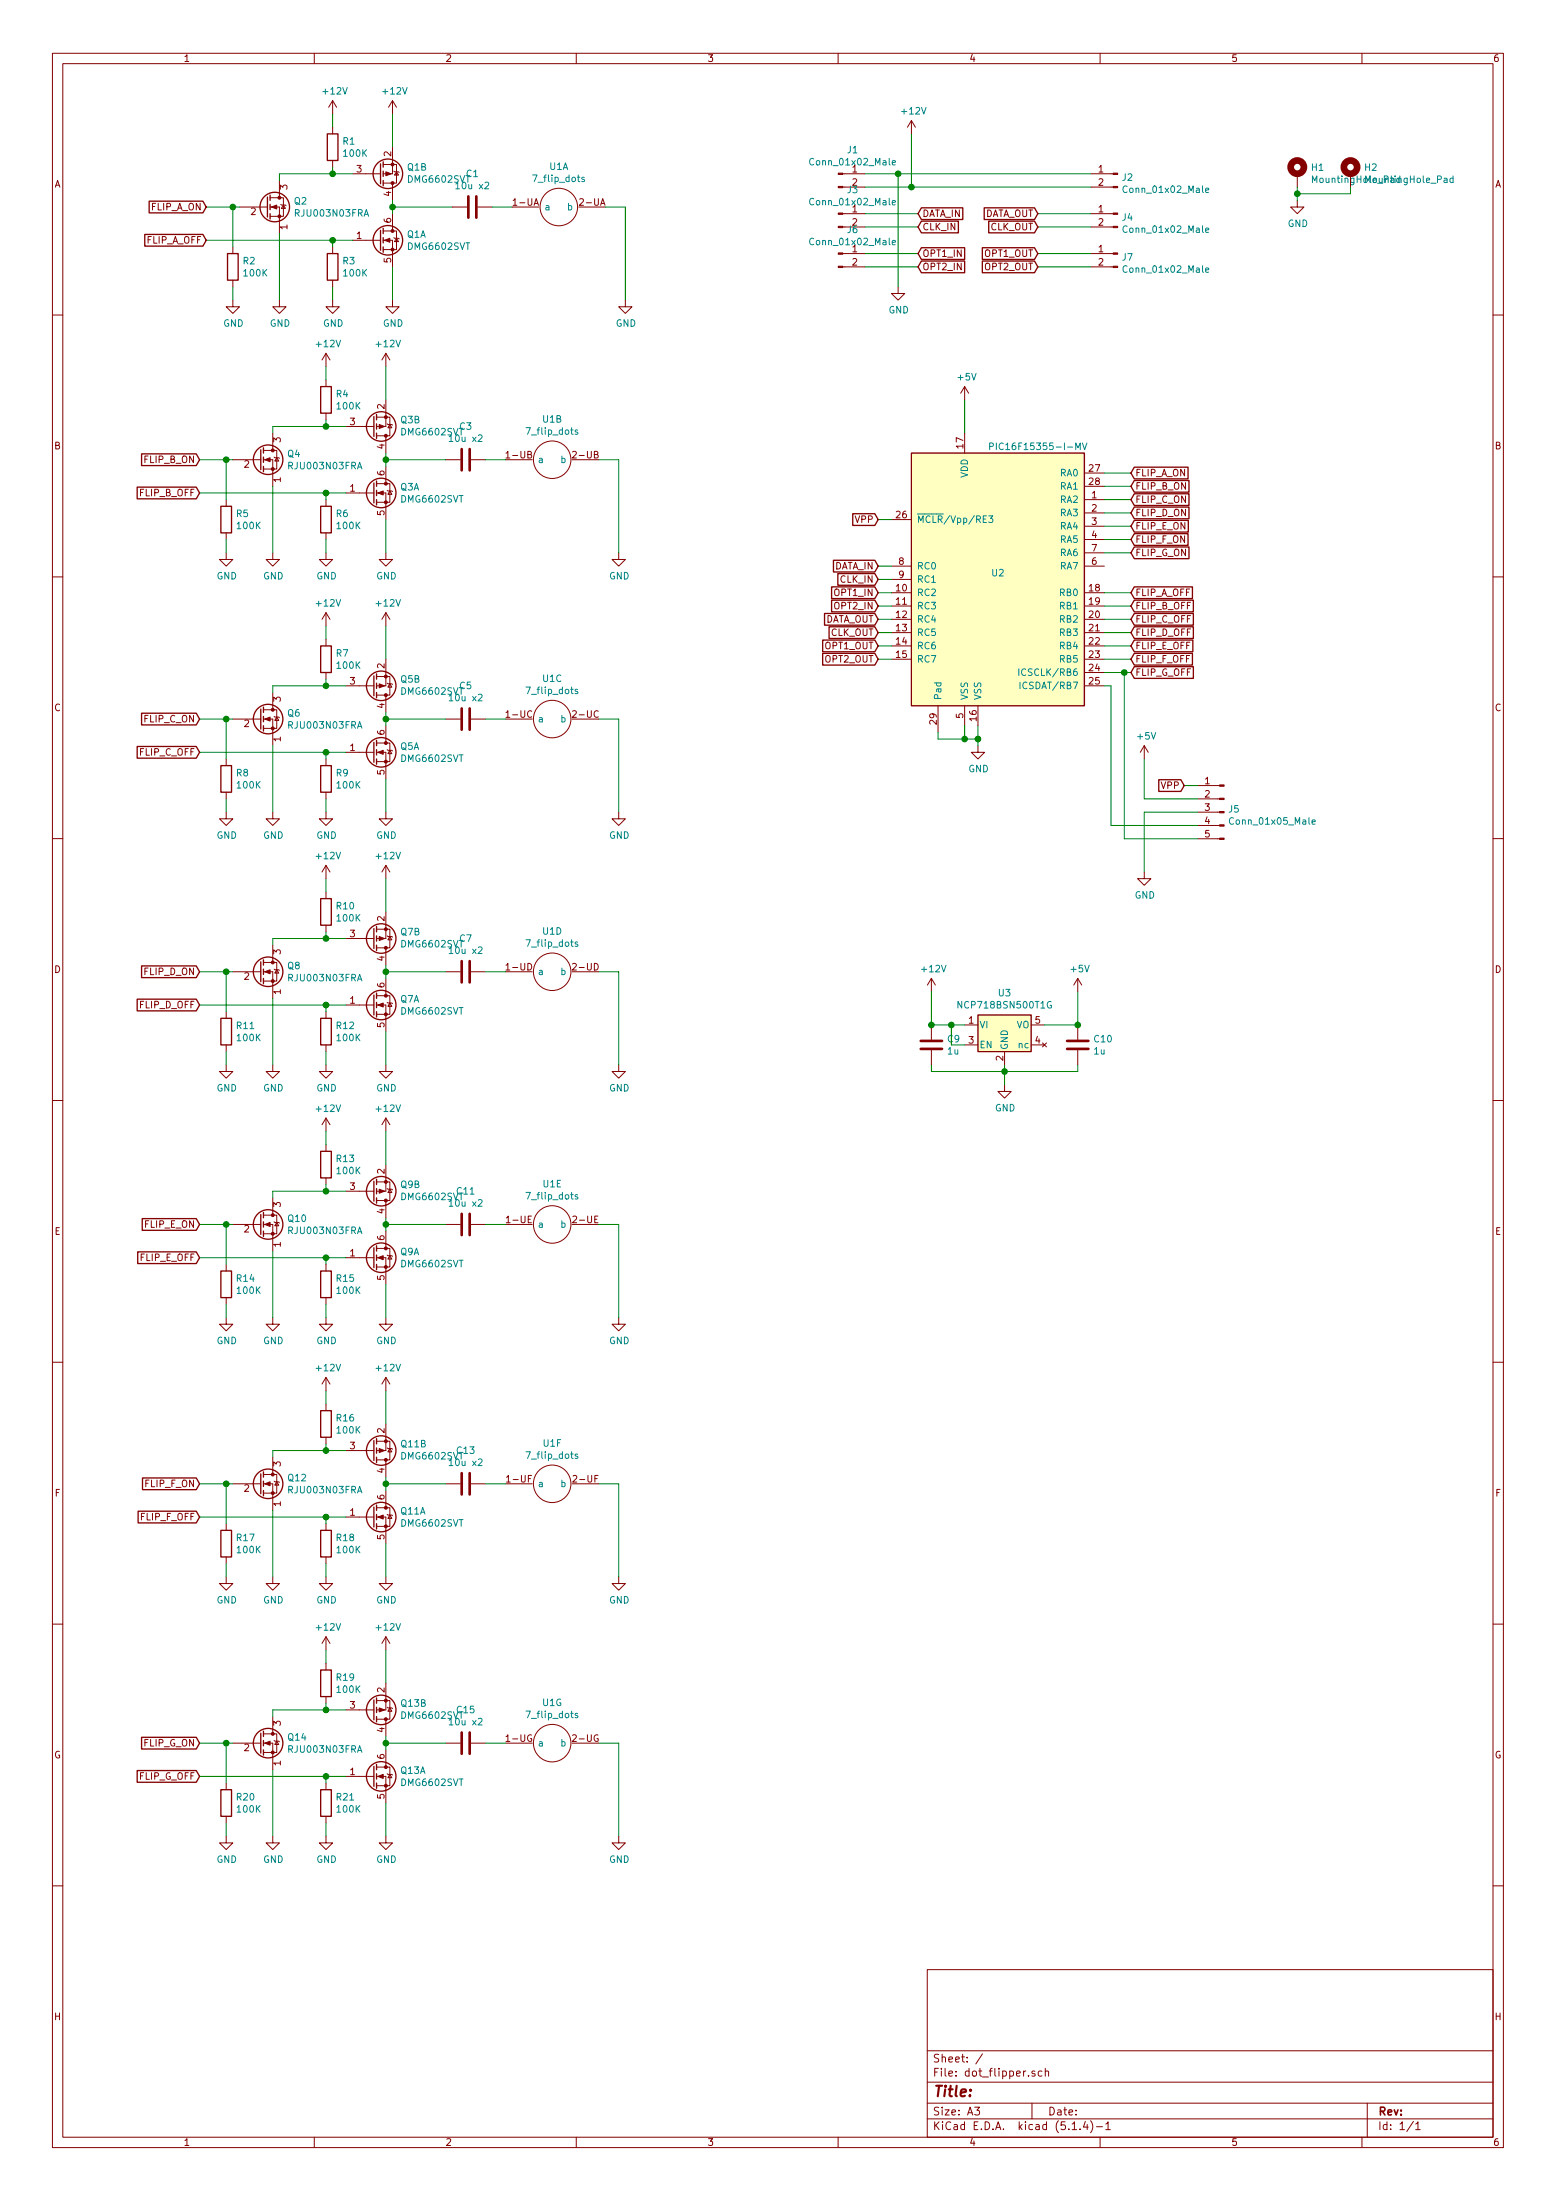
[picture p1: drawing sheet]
<svg xmlns="http://www.w3.org/2000/svg" width="297mm" height="420mm" viewBox="0 0 297 420" stroke-linecap="round" stroke-linejoin="round" font-family="sans-serif">
<g fill="none" stroke="#840000" stroke-width=".19">
<path d="M10 10.2h277v400h-277zM12 12.2h273v396h-273zM60 10.2v2M63.5 19.2v2.6M63.5 19.2l-.8 1.3M63.5 19.2l.8 1.3M74.9 19.2v2.6M74.9 19.2l-.7 1.3M74.9 19.2l.8 1.3M110 10.2v2M160 10.2v2M210 10.2v2"/>
<path d="M260 10.2v2M45.7 39.5h5.4M51.6 39.5h1.7v5.1M51.6 37.8h1.7M53.3 37.8h.8v3.5h-2.5M53.3 34.5v3.3M53.6 39l1 .3M54.1 39.2l.4 .6h-.8zM63.5 24.3v1.3M63.5 30.6v1.3M67.3 33.2h5.3M73.2 31.4h2.5v3.6h-.8"/>
<path d="M73.2 35h1.7M74.9 28.1v5.1h-1.7M74.9 35v3.3M75.2 32.7l1 .2M75.7 32.8l.4 .6h-.8zM86.4 39.5h2.8M91.2 39.5h2.8M97.8 39.5h5.1M110.5 39.5h5.1M160.9 35.7h4.2M160.9 33.2h4.2M174 23l-.8 1.3"/>
<path d="M174 23v2.6M174 23l.8 1.3M208.3 35.7h4.2M208.3 33.2h4.2M247.6 38.3v1.2h1.3l-1.3 1.3-1.2-1.3h1.2M247.6 33.2v2.5M44.4 57.3v1.3h1.3l-1.3 1.3-1.2-1.3h1.2M44.4 47.2v1.2M44.4 53.5v1.3M53.3 57.3v1.3h1.3l-1.3 1.3-1.2-1.3h1.2M63.5 57.3v1.3h1.3l-1.3 1.3-1.3-1.3h1.3M63.5 47.2v1.2"/>
<path d="M63.5 53.5v1.3M67.3 45.9h5.3M73.2 45.9h1.7v5.1M73.2 44.1h1.7M74.9 44.1h.8v3.6h-2.5M74.9 57.3v1.3h1.3l-1.3 1.3-1.2-1.3h1.2M74.9 40.8v3.3M75.2 45.4l1 .2M75.7 45.5l.4 .6h-.8zM119.4 57.3v1.3h1.2l-1.2 1.3-1.3-1.3h1.3M160.9 43.3h4.2M160.9 40.8h4.2"/>
<path d="M160.9 51h4.2M160.9 48.4h4.2M171.4 54.8v1.2h1.3l-1.3 1.3-1.2-1.3h1.2M208.3 43.3h4.2M208.3 40.8h4.2M208.3 51h4.2M208.3 48.4h4.2M10 60.2h2M62.2 67.5v2.5M62.2 72.6v1.2M62.2 78.9v1.3M62.2 67.5l-.7 1.2"/>
<path d="M62.2 67.5l.8 1.2M71.9 79.7h2.5v3.5h-.7M73.7 67.5v2.5M73.7 76.4v5h-1.8M73.7 67.5l-.8 1.2M73.7 67.5l.7 1.2M184.1 73.8v2.6M184.1 73.8l-.7 1.3M184.1 73.8l.8 1.3M285 60.2h2M43.2 95.4v1.3M44.4 87.8h5.4"/>
<path d="M50.3 87.8h1.8v5.1M50.3 86h1.8M52.1 86h.7v3.6h-2.5M52.1 82.7v3.3M52.3 87.3l1 .2M52.8 87.4l.4 .7h-.7zM62.2 95.4v1.3M66 94.1h5.4M66 81.4h5.4M71.9 94.1h1.8v5.1M71.9 92.4h1.8M71.9 83.2h1.8"/>
<path d="M73.7 92.4h.7v3.5h-2.5M73.7 83.2v3.3M73.7 89.1v3.3M73.9 93.6l1 .3M73.9 80.9l1 .3M74.4 93.8l.4 .6h-.8zM74.4 81.1l.4 .6h-.8zM85.1 87.8h2.8M89.9 87.8h2.8M96.5 87.8h5.1M109.2 87.8h5.1M170.2 99.2h3.8"/>
<path d="M184.1 82.7v3.8M207 95.4h3.8M207 98h3.8M207 90.3h3.8M207 92.9h3.8M10 110.2h2M43.2 105.6v1.2h1.2l-1.2 1.3-1.3-1.3h1.3M43.2 101.8v1.2M52.1 105.6v1.2h1.2l-1.2 1.3-1.3-1.3h1.3M62.2 105.6v1.2h1.3l-1.3 1.3-1.2-1.3h1.2M62.2 101.8v1.2M62.2 117v2.5"/>
<path d="M62.2 117l-.7 1.3M62.2 117l.8 1.3M73.7 105.6v1.2h1.2l-1.2 1.3-1.3-1.3h1.3M73.7 117v2.5M73.7 117l-.8 1.3M73.7 117l.7 1.3M118.1 105.6v1.2h1.3l-1.3 1.3-1.3-1.3h1.3M170.2 113.2h3.8M170.2 115.7h3.8M170.2 118.3h3.8M170.2 108.1h3.8M170.2 110.7h3.8"/>
<path d="M207 113.2h3.8M207 115.7h3.8M207 118.3h3.8M207 100.5h3.8M207 103h3.8M207 108.1h3.8M207 105.6h3.8M285 110.2h2M44.4 137.3h5.4M50.3 137.3h1.8v5.1M50.3 135.6h1.8M52.1 135.6h.7v3.5h-2.5"/>
<path d="M52.1 132.2v3.4M52.3 136.8l1 .3M52.8 136.9l.4 .7h-.7zM62.2 122.1v1.3M62.2 128.4v1.3M66 131h5.4M71.9 129.2h2.5v3.6h-.7M71.9 132.8h1.8M73.7 125.9v5.1h-1.8M73.7 132.8v3.3M73.7 138.6v3.3M73.9 130.5l1 .2"/>
<path d="M74.4 130.6l.4 .6h-.8zM85.1 137.3h2.8M89.9 137.3h2.8M96.5 137.3h5.1M109.2 137.3h5.1M170.2 120.8h3.8M170.2 123.4h3.8M170.2 125.9h3.8M179.1 134.8v5.1M184.1 134.8v3.8M186.7 134.8v3.8M207 131h3.8"/>
<path d="M207 120.8h3.8M207 123.4h3.8M207 125.9h3.8M207 128.4h3.8M43.2 155.1v1.3h1.2l-1.2 1.2-1.3-1.2h1.3M43.2 144.9v1.3M43.2 151.3v1.3M52.1 155.1v1.3h1.2l-1.2 1.2-1.3-1.2h1.3M62.2 155.1v1.3h1.3l-1.3 1.2-1.2-1.2h1.2M62.2 144.9v1.3M62.2 151.3v1.3M66 143.7h5.4"/>
<path d="M71.9 143.7h1.8v5.1M71.9 141.9h1.8M73.7 141.9h.7v3.6h-2.5M73.7 155.1v1.3h1.2l-1.2 1.2-1.3-1.2h1.3M73.9 143.2l1 .2M74.4 143.3l.4 .6h-.8zM118.1 155.1v1.3h1.3l-1.3 1.2-1.3-1.2h1.3M186.7 142.4v1.3h1.3l-1.3 1.2-1.3-1.2h1.3M218.4 142.4l-.7 1.3M218.4 142.4v2.5M218.4 142.4l.8 1.3M228.6 157.6h4.2"/>
<path d="M228.6 155.1h4.2M228.6 152.6h4.2M228.6 150h4.2M10 160.2h2M62.2 165.3v2.5M62.2 170.3v1.3M62.2 176.7v1.3M62.2 165.3l-.7 1.2M62.2 165.3l.8 1.2M66 179.2h5.4M71.9 177.5h2.5v3.5h-.7M73.7 165.3v2.5"/>
<path d="M73.7 174.2v5h-1.8M73.7 165.3l-.8 1.2M73.7 165.3l.7 1.2M73.9 178.7l1 .3M74.4 178.9l.4 .6h-.8zM218.4 166.5v1.3h1.3l-1.3 1.3-1.2-1.3h1.2M228.6 160.2h4.2M285 160.2h2M43.2 193.2v1.3M43.2 199.6v1.2M44.4 185.6h5.4M50.3 185.6h1.8v5.1"/>
<path d="M50.3 183.8h1.8M52.1 183.8h.7v3.6h-2.5M52.1 180.5v3.3M52.3 185.1l1 .2M52.8 185.2l.4 .6h-.7zM62.2 193.2v1.3M62.2 199.6v1.2M66 191.9h5.4M71.9 191.9h1.8v5.1M71.9 190.2h1.8M71.9 181h1.8M73.7 190.2h.7v3.5h-2.5"/>
<path d="M73.7 181v3.3M73.7 186.9v3.3M73.9 191.4l1 .3M74.4 191.6l.4 .6h-.8zM85.1 185.6h2.8M89.9 185.6h2.8M96.5 185.6h5.1M109.2 185.6h5.1M177.8 186.9l-.8 1.2M177.8 186.9v2.5M177.8 195.7v2.8M177.8 186.9l.8 1.2"/>
<path d="M184.1 195.7h2.6M184.1 199.6h2.6M196.8 195.7h2.6M196.8 199.6h2.6M199 199.2l.8 .7M199.8 199.2l-.8 .7M205.7 186.9l-.7 1.2M205.7 186.9v2.5M205.7 195.7v2.8M205.7 186.9l.8 1.2M10 210.2h2M43.2 203.4v1.2h1.2l-1.2 1.3-1.3-1.3h1.3"/>
<path d="M52.1 203.4v1.2h1.2l-1.2 1.3-1.3-1.3h1.3M62.2 203.4v1.2h1.3l-1.3 1.3-1.2-1.3h1.2M62.2 213.5v2.6M62.2 218.6v1.3M62.2 213.5l-.7 1.3M62.2 213.5l.8 1.3M73.7 203.4v1.2h1.2l-1.2 1.3-1.3-1.3h1.3M73.7 213.5v2.6M73.7 213.5l-.8 1.3M73.7 213.5l.7 1.3M118.1 203.4v1.2h1.3l-1.3 1.3-1.3-1.3h1.3M177.8 200.6v2.8"/>
<path d="M191.8 207.2v1.2h1.2l-1.2 1.3-1.3-1.3h1.3M191.8 200.8v2.6M205.7 200.6v2.8M285 210.2h2M44.4 233.8h5.4M50.3 233.8h1.8v5.1M50.3 232.1h1.8M52.1 232.1h.7v3.5h-2.5M52.1 228.8v3.3M52.3 233.3l1 .3M52.8 233.5l.4 .6h-.7zM62.2 225v1.2"/>
<path d="M66 227.5h5.4M71.9 225.7h2.5v3.6h-.7M71.9 238.4h1.8M71.9 229.3h1.8M73.7 238.4h.7v3.6h-2.5M73.7 222.4v5.1h-1.8M73.7 229.3v3.3M73.7 235.1v3.3M73.9 239.7l1 .2M73.9 227l1 .2M74.4 239.8l.4 .7h-.8zM74.4 227.1l.4 .7h-.8z"/>
<path d="M85.1 233.8h2.8M89.9 233.8h2.8M96.5 233.8h5.1M109.2 233.8h5.1M43.2 251.6v1.3h1.2l-1.2 1.3-1.3-1.3h1.3M43.2 241.5v1.2M43.2 247.8v1.3M52.1 251.6v1.3h1.2l-1.2 1.3-1.3-1.3h1.3M62.2 251.6v1.3h1.3l-1.3 1.3-1.2-1.3h1.2M62.2 241.5v1.2M62.2 247.8v1.3M66 240.2h5.4"/>
<path d="M71.9 240.2h1.8v5.1M73.7 251.6v1.3h1.2l-1.2 1.3-1.3-1.3h1.3M118.1 251.6v1.3h1.3l-1.3 1.3-1.3-1.3h1.3M10 260.2h2M52.1 278.3v3.3M62.2 263.1v2.5M62.2 268.1v1.3M62.2 274.5v1.3M62.2 263.1l-.7 1.2M62.2 263.1l.8 1.2M66 277h5.4M71.9 275.3h2.5v3.5h-.7"/>
<path d="M71.9 278.8h1.8M73.7 263.1v2.5M73.7 271.9v5.1h-1.8M73.7 278.8v3.3M73.7 263.1l-.8 1.2M73.7 263.1l.7 1.2M73.9 276.5l1 .3M74.4 276.6l.4 .7h-.8zM285 260.2h2M43.2 291v1.3M43.2 297.3v1.3M44.4 283.4h5.4"/>
<path d="M50.3 283.4h1.8v5.1M50.3 281.6h1.8M52.1 281.6h.7v3.6h-2.5M52.3 282.9l1 .2M52.8 283l.4 .6h-.7zM62.2 291v1.3M62.2 297.3v1.3M66 289.7h5.4M71.9 289.7h1.8v5.1M71.9 288h1.8M73.7 288h.7v3.5h-2.5M73.7 284.6v3.4"/>
<path d="M73.9 289.2l1 .3M74.4 289.3l.4 .7h-.8zM85.1 283.4h2.8M89.9 283.4h2.8M96.5 283.4h5.1M109.2 283.4h5.1M10 310.2h2M43.2 301.2v1.2h1.2l-1.2 1.3-1.3-1.3h1.3M52.1 301.2v1.2h1.2l-1.2 1.3-1.3-1.3h1.3M62.2 301.2v1.2h1.3l-1.3 1.3-1.2-1.3h1.2M62.2 312.6v2.5M62.2 317.7v1.2"/>
<path d="M62.2 312.6l-.7 1.3M62.2 312.6l.8 1.3M73.7 301.2v1.2h1.2l-1.2 1.3-1.3-1.3h1.3M73.7 312.6v2.5M73.7 312.6l-.8 1.3M73.7 312.6l.7 1.3M118.1 301.2v1.2h1.3l-1.3 1.3-1.3-1.3h1.3M285 310.2h2M44.4 332.9h5.4M50.3 332.9h1.8v5.1M50.3 331.1h1.8M52.1 331.1h.7v3.6h-2.5"/>
<path d="M52.1 327.8v3.3M52.3 332.4l1 .3M52.8 332.5l.4 .7h-.7zM62.2 324v1.3M66 339.3h5.4M66 326.6h5.4M71.9 324.8h2.5v3.5h-.7M71.9 339.3h1.8v5M71.9 337.5h1.8M71.9 328.3h1.8M73.7 337.5h.7v3.5h-2.5M73.7 321.5v5.1h-1.8"/>
<path d="M73.7 328.3v3.3M73.7 334.2v3.3M73.9 338.8l1 .2M73.9 326.1l1 .2M74.4 338.9l.4 .6h-.8zM74.4 326.2l.4 .6h-.8zM85.1 332.9h2.8M89.9 332.9h2.8M96.5 332.9h5.1M109.2 332.9h5.1M43.2 350.7v1.3h1.2l-1.2 1.2-1.3-1.2h1.3M43.2 340.5v1.3"/>
<path d="M43.2 346.9v1.2M52.1 350.7v1.3h1.2l-1.2 1.2-1.3-1.2h1.3M62.2 350.7v1.3h1.3l-1.3 1.2-1.2-1.2h1.2M62.2 340.5v1.3M62.2 346.9v1.2M73.7 350.7v1.3h1.2l-1.2 1.2-1.3-1.2h1.3M118.1 350.7v1.3h1.3l-1.3 1.2-1.3-1.2h1.3M10 360.2h2M177 376.2h108v32h-108zM285 360.2h2M177 397.7h108M177 391.7h108"/>
<path d="M187.6 392.2l-1.3 2M197.6 395.6l-.4-.1-.2 .2 .1 .3 .5 .1v.3h-.6M198.9 395.6l-.4-.1-.3 .3 .1 .6h.6M199.5 395.6l.3-.1 .3 .1 .1 .9M199.5 395v1.5M60 408.2v2M110 408.2v2M160 408.2v2M177 404.7h108M177 401.7h108M186.1 402.4h.9l-.5 .6 .4 .1v.7l-.2 .1-.6-.1M197 401.7v3"/>
<path d="M204.7 406.7h.8M206.2 406.6v.1M207.2 405.1l-.4 1.1h.9M207.5 405.7v1M208.2 405a1.71 1.71 0 0 1 0 2.3M209.3 406.2h1.2M210 408.2v2M211.1 405.7l.4-.5v1.5M211.1 406.7h.9M260 408.2v2M261 401.7v6.5M269.8 405.1l-1.2 2"/>
<path d="M270.3 405.7l.4-.5v1.5M270.3 406.7h.8"/>
<circle cx="106.7" cy="39.5" r="3.6"/>
<circle cx="105.4" cy="87.8" r="3.6"/>
<circle cx="105.4" cy="137.3" r="3.6"/>
<circle cx="105.4" cy="185.6" r="3.6"/>
<circle cx="105.4" cy="233.8" r="3.6"/>
<circle cx="105.4" cy="283.4" r="3.6"/>
<circle cx="105.4" cy="332.9" r="3.6"/>
</g>
<g fill="none" stroke="#840000" stroke-width=".25">
<path d="M28.5 38.4h10.2l.7 1.1-.7 1.2h-10.2zM51.1 37.6v3.8M51.6 37.3v1M51.6 39v1M62.5 25.6h2v5h-2zM72.6 31.3v3.8M73.2 30.9v1M73.2 32.7v1M73.2 34.5v1M175.9 39.7h7.9v2.2h-7.9l-.6-1.1zM187.9 39.7h9.6l.6 1.1-.6 1.1h-9.6zM27.6 44.8h11.1l.7 1.1-.7 1.1h-11.1z"/>
<path d="M43.4 48.4h2.1v5.1h-2.1zM51.6 40.8v1M62.5 48.4h2v5.1h-2zM72.6 44v3.8M73.2 43.6v1M73.2 45.4v1M73.2 47.2v1M175.9 42.2h7.1v2.3h-7.1l-.6-1.2zM175.9 47.3h8.2v2.2h-8.2l-.6-1.1zM175.9 49.9h8.2v2.2h-8.2l-.6-1.1zM187.5 47.3h10l.6 1.1-.6 1.1h-10zM187.5 49.9h10l.6 1.1-.6 1.1h-10z"/>
<path d="M188.7 42.2h8.8l.6 1.1-.6 1.2h-8.8zM61.2 73.8h2v5.1h-2zM71.4 79.5v3.9M71.9 79.2v1M26.2 93h11.3l.6 1.1-.6 1.2h-11.3zM27 86.7h10.5l.6 1.1-.6 1.1h-10.5zM42.2 96.7h2v5.1h-2zM49.8 85.9v3.8M50.3 85.5v1M50.3 87.3v1M50.3 89.1v1M61.2 96.7h2v5.1h-2z"/>
<path d="M71.4 92.2v3.9M71.9 80.9v1.1M71.9 82.7v1M71.9 91.9v1M71.9 93.6v1.1M71.9 95.4v1M162.8 98.1h4.2l.6 1.1-.6 1.1h-4.2zM174 86.5h33v48.3h-33zM216.5 99.4h10.3v2.2h-10.3l-.6-1.1zM216.5 89.2h10.3v2.3h-10.3l-.6-1.2zM216.5 91.8h10.5v2.2h-10.5l-.6-1.1zM216.5 96.8h10.5v2.3h-10.5l-.6-1.1z"/>
<path d="M216.5 94.3h10.5v2.2h-10.5l-.6-1.1zM157.4 117.2h9.6l.6 1.1-.6 1.1h-9.6zM158.3 119.7h8.7l.6 1.1-.6 1.1h-8.7zM158.7 112.1h8.3l.6 1.1-.6 1.1h-8.3zM158.7 114.6h8.3l.6 1.1-.6 1.2h-8.3zM159.1 107h7.9l.6 1.1-.6 1.1h-7.9zM159.9 109.5h7.1l.6 1.2-.6 1.1h-7.1zM216.5 112.1h11.1v2.2h-11.1l-.6-1.1zM216.5 119.7h11.3v2.2h-11.3l-.6-1.1zM216.5 114.6h11.3v2.3h-11.3l-.6-1.2zM216.5 104.5h10.5v2.2h-10.5l-.6-1.1zM216.5 101.9h10.3v2.3h-10.3l-.6-1.2z"/>
<path d="M216.5 117.2h11.3v2.2h-11.3l-.6-1.1zM27 136.2h10.5l.6 1.1-.6 1.1h-10.5zM49.8 135.4v3.8M50.3 135v1.1M50.3 136.8v1M50.3 138.6v1M61.2 123.4h2v5h-2zM71.4 129.1v3.8M71.9 128.7v1M71.9 130.5v1M71.9 132.2v1.1M157 124.8h10l.6 1.1-.6 1.1h-10z"/>
<path d="M157 122.2h10l.6 1.2-.6 1.1h-10zM216.5 122.2h11.2v2.3h-11.2l-.6-1.1zM216.5 124.8h11.1v2.2h-11.1l-.6-1.1zM216.5 127.3h11.3v2.3h-11.3l-.6-1.2zM26.2 142.6h11.3l.6 1.1-.6 1.1h-11.3zM42.2 146.2h2v5.1h-2zM61.2 146.2h2v5.1h-2zM71.4 141.8v3.8M71.9 141.4v1M71.9 143.2v1M71.9 144.9v1.1M221.2 148.9h4.2l.7 1.1-.7 1.1h-4.2z"/>
<path d="M61.2 171.6h2v5.1h-2zM71.4 177.3v3.8M71.9 177v1M71.9 178.7v1M26.2 190.8h11.3l.6 1.1-.6 1.2h-11.3zM27 184.5h10.5l.6 1.1-.6 1.1h-10.5zM42.2 194.5h2v5.1h-2zM49.8 183.7v3.8M50.3 183.3v1M50.3 185.1v1M50.3 186.9v1M61.2 194.5h2v5.1h-2z"/>
<path d="M71.4 190v3.8M71.9 180.5v1M71.9 189.7v1M71.9 191.4v1M71.9 193.2v1M186.7 193.8h10.1v7h-10.1zM61.2 219.9h2v5.1h-2zM26.3 239.1h11.2l.6 1.1-.6 1.1h-11.2zM27.2 232.7h10.3l.6 1.1-.6 1.2h-10.3zM49.8 231.9v3.9M50.3 231.6v1M50.3 233.3v1.1"/>
<path d="M50.3 235.1v1M71.4 238.3v3.8M71.4 225.6v3.8M71.9 225.2v1M71.9 227v1M71.9 228.8v1M71.9 237.9v1M71.9 239.7v1M42.2 242.7h2v5.1h-2zM61.2 242.7h2v5.1h-2zM71.9 241.5v1M61.2 269.4h2v5.1h-2z"/>
<path d="M71.4 275.1v3.8M71.9 274.7v1.1M71.9 276.5v1M71.9 278.3v1M26.4 288.6h11.1l.6 1.1-.6 1.1h-11.1zM27.2 282.3h10.3l.6 1.1-.6 1.1h-10.3zM42.2 292.3h2v5h-2zM49.8 281.5v3.8M50.3 281.1v1M50.3 282.9v1M50.3 284.6v1.1M61.2 292.3h2v5h-2z"/>
<path d="M71.4 287.8v3.8M71.9 287.4v1.1M71.9 289.2v1M71.9 291v1M61.2 318.9h2v5.1h-2zM26.2 338.1h11.3l.6 1.2-.6 1.1h-11.3zM27 331.8h10.5l.6 1.1-.6 1.1h-10.5zM49.8 331v3.8M50.3 330.6v1M50.3 332.4v1M50.3 334.2v1M71.4 337.4v3.8"/>
<path d="M71.4 324.7v3.8M71.9 324.3v1M71.9 326.1v1M71.9 327.8v1M71.9 337v1M71.9 338.8v1M42.2 341.8h2v5.1h-2zM61.2 341.8h2v5.1h-2zM71.9 340.5v1"/>
<circle cx="52.5" cy="39.5" r="2.82"/>
<circle cx="74" cy="33.2" r="2.82"/>
<circle cx="74" cy="45.9" r="2.82"/>
<circle cx="51.2" cy="87.8" r="2.82"/>
<circle cx="72.8" cy="81.4" r="2.82"/>
<circle cx="72.8" cy="94.1" r="2.82"/>
<circle cx="51.2" cy="137.3" r="2.82"/>
<circle cx="72.8" cy="131" r="2.82"/>
<circle cx="72.8" cy="143.7" r="2.82"/>
<circle cx="72.8" cy="179.2" r="2.82"/>
<circle cx="51.2" cy="185.6" r="2.82"/>
<circle cx="72.8" cy="191.9" r="2.82"/>
<circle cx="51.2" cy="233.8" r="2.82"/>
<circle cx="72.8" cy="227.5" r="2.82"/>
<circle cx="72.8" cy="240.2" r="2.82"/>
<circle cx="72.8" cy="277" r="2.82"/>
<circle cx="51.2" cy="283.4" r="2.82"/>
<circle cx="72.8" cy="289.7" r="2.82"/>
<circle cx="51.2" cy="332.9" r="2.82"/>
<circle cx="72.8" cy="326.6" r="2.82"/>
<circle cx="72.8" cy="339.3" r="2.82"/>
</g>
<g fill="none" stroke="#008484" stroke-width=".19">
<path d="M92.6 34.9l.5-.1 .2 .3-.8 1h.8M111.5 33.9l-.3-.1-.2 .2 .1 .2 .4 .1v.3h-.5M170.3 31.1l.6-.1v-.3h-.4l-.2 .2 .1 .6h.5M170.3 38.7l.6-.1v-.3h-.4l-.2 .2 .1 .6h.5M230.1 36.3l.7-.1-.1-.2-.4-.1-.2 .2 .1 .6h.5M277.4 34.1l-.4-.1-.2 .3 .1 .5h.5M277.4 33.6v1.3M170.3 46.3l.6-.1v-.2l-.4-.1-.2 .2 .1 .6h.5M230.1 44l.7-.1-.1-.3h-.4l-.2 .1 .1 .6h.5M230.1 51.6l.7-.1-.1-.3h-.4l-.2 .2 .1 .6h.5M91.3 83.2l.5-.2 .2 .4-.8 .9h.8M110.3 82.2l-.3-.1-.2 .2 .1 .2 .4 .1v.3h-.5"/>
<path d="M188.3 98.5h-.6v1.3h.6M188.7 98.5h.8l-.4 .5 .4 .1v.5l-.2 .2-.6-.1M188.9 85.3l.7-.1v-.5l-.7-.1v1.3M206.6 84.6l.5 1.3 .4-1.3M91.3 132.7l.5-.1 .2 .3-.8 .9h.8M110.3 131.7l-.3-.1-.2 .2 .1 .2 .4 .1v.3h-.5M194.5 127.7v1.3M194.7 130.3v1.2M250.5 157l.6-.1-.1-.3h-.4l-.1 .2v.6h.5M110.3 180l-.3-.1-.2 .2 .1 .2 .4 .1v.3h-.5M91.3 181l.5-.2 .2 .4-.8 .9h.8M200.7 191.3a.59 .59 0 0 0-.8 .6 .59 .59 0 0 0 .8 .6v-.5h-.2"/>
<path d="M91.3 229.2l.5-.1 .2 .4-.8 .9h.8M110.3 228.2h-.3l-.2 .1 .1 .2 .4 .1v.3h-.5M91.3 278.8l.5-.2 .2 .4-.8 .9h.8M110.3 277.7h-.3l-.2 .2 .1 .1 .4 .2v.3h-.5M91.3 328.3l.5-.1 .2 .3-.8 .9h.8M110.3 327.3l-.3-.1-.2 .2 .1 .2 .4 .1v.3h-.5"/>
</g>
<g fill="none" stroke="#840000" stroke-width=".51">
<path d="M89.4 37.5v4.1M90.9 37.5v4.1M88.1 85.8v4M89.7 85.8v4M88.1 135.3v4.1M89.7 135.3v4.1M88.1 183.6v4M89.7 183.6v4M175.8 198.8h4M203.7 198.8h4.1M175.8 200.3h4M203.7 200.3h4.1"/>
<path d="M88.1 231.8v4.1M89.7 231.8v4.1M88.1 281.3v4.1M89.7 281.3v4.1M88.1 330.9v4M89.7 330.9v4"/>
</g>
<g fill="#840000" stroke="#840000" stroke-width=".19">
<path d="M72.1 191.9l1.1-.3v.7z"/>
<path d="M72.4 178.9l1 .3-1 .4z"/>
<path d="M73.4 45.9l1-.4v.8z"/>
<path d="M72.1 240.2l1.1-.4v.8z"/>
<path d="M72.4 227.1l1 .4-1 .4z"/>
<path d="M72.1 94.1l1.1-.3v.7z"/>
<path d="M72.4 81.1l1 .3-1 .4z"/>
<path d="M72.1 143.7l1.1-.4v.8z"/>
<path d="M72.4 130.6l1 .4-1 .4z"/>
<path d="M160 35.6h.9v.3h-.9z"/>
<path d="M160 33.1h.9v.2h-.9z"/>
<path d="M160 43.2h.9v.3h-.9z"/>
<path d="M160 40.7h.9v.2h-.9z"/>
<path d="M160 50.8h.9v.3h-.9z"/>
<path d="M160 48.3h.9v.3h-.9z"/>
<path d="M212.5 35.6h.9v.3h-.9z"/>
<path d="M212.5 33.1h.9v.2h-.9z"/>
<path d="M212.5 43.2h.9v.3h-.9z"/>
<path d="M212.5 40.7h.9v.2h-.9z"/>
<path d="M212.5 50.8h.9v.3h-.9z"/>
<path d="M212.5 48.3h.9v.3h-.9z"/>
<path d="M51.8 39.5l1-.3v.7z"/>
<path d="M50.5 87.8l1.1-.4v.8z"/>
<path d="M50.5 137.3l1.1-.4v.8z"/>
<path d="M50.5 185.6l1.1-.4v.8z"/>
<path d="M50.5 233.8l1.1-.3v.7z"/>
<path d="M50.5 283.4l1.1-.4v.8z"/>
<path d="M50.5 332.9l1.1-.4v.8z"/>
<path d="M72.1 289.7l1.1-.4v.8z"/>
<path d="M72.4 276.6l1 .4-1 .4z"/>
<path d="M72.1 339.3l1.1-.4v.7z"/>
<path d="M72.4 326.2l1 .4-1 .3z"/>
<path d="M232.8 160.1h.9v.2h-.9z"/>
<path d="M232.8 157.5h.9v.3h-.9z"/>
<path d="M232.8 155h.9v.2h-.9z"/>
<path d="M232.8 152.4h.9v.3h-.9z"/>
<path d="M232.8 149.9h.9v.3h-.9z"/>
<path d="M73.7 32.8l1 .4-1 .4z"/>
<circle cx="73.7" cy="193.7" r=".28"/>
<circle cx="73.7" cy="190.2" r=".28"/>
<circle cx="73.7" cy="177.5" r=".28"/>
<circle cx="73.7" cy="181" r=".28"/>
<circle cx="74.9" cy="47.7" r=".28"/>
<circle cx="74.9" cy="44.1" r=".28"/>
<circle cx="73.7" cy="242" r=".28"/>
<circle cx="73.7" cy="238.4" r=".28"/>
<circle cx="73.7" cy="225.7" r=".28"/>
<circle cx="73.7" cy="229.3" r=".28"/>
<circle cx="73.7" cy="95.9" r=".28"/>
<circle cx="73.7" cy="92.4" r=".28"/>
<circle cx="73.7" cy="79.7" r=".28"/>
<circle cx="73.7" cy="83.2" r=".28"/>
<circle cx="73.7" cy="145.5" r=".28"/>
<circle cx="73.7" cy="141.9" r=".28"/>
<circle cx="73.7" cy="129.2" r=".28"/>
<circle cx="73.7" cy="132.8" r=".28"/>
<circle cx="53.3" cy="41.3" r=".28"/>
<circle cx="53.3" cy="37.8" r=".28"/>
<circle cx="52.1" cy="89.6" r=".28"/>
<circle cx="52.1" cy="86" r=".28"/>
<circle cx="52.1" cy="139.1" r=".28"/>
<circle cx="52.1" cy="135.6" r=".28"/>
<circle cx="52.1" cy="187.4" r=".28"/>
<circle cx="52.1" cy="183.8" r=".28"/>
<circle cx="52.1" cy="235.6" r=".28"/>
<circle cx="52.1" cy="232.1" r=".28"/>
<circle cx="52.1" cy="285.2" r=".28"/>
<circle cx="52.1" cy="281.6" r=".28"/>
<circle cx="52.1" cy="334.7" r=".28"/>
<circle cx="52.1" cy="331.1" r=".28"/>
<circle cx="73.7" cy="291.5" r=".28"/>
<circle cx="73.7" cy="288" r=".28"/>
<circle cx="73.7" cy="275.3" r=".28"/>
<circle cx="73.7" cy="278.8" r=".28"/>
<circle cx="73.7" cy="341" r=".28"/>
<circle cx="73.7" cy="337.5" r=".28"/>
<circle cx="73.7" cy="324.8" r=".28"/>
<circle cx="73.7" cy="328.3" r=".28"/>
<circle cx="74.9" cy="31.4" r=".28"/>
<circle cx="74.9" cy="35" r=".28"/>
</g>
<g fill="#ffffc2" stroke="#ffffc2" stroke-width=".19">
<path d="M186.7 193.8h10.1v7h-10.1z"/>
<path d="M174 86.5h33v48.3h-33z"/>
</g>
<g fill="none" stroke="#840000" stroke-width="1.3">
<circle cx="247.7" cy="31.9" r="1.27"/>
<circle cx="257.8" cy="31.9" r="1.27"/>
</g>
<g fill="none" stroke="#008400" stroke-width=".19">
<path d="M39.4 39.5h6.3M44.4 39.5v7.7M63.5 21.8v2.5M63.5 31.9v1.3M67.3 33.2h-14v1.3M74.9 39.5h11.5M74.9 21.8v6.3M74.9 38.3v2.5M94 39.5h3.8M115.6 39.5h3.8v17.8M165.1 33.2h43.2M165.1 35.7h43.2"/>
<path d="M171.4 33.2v21.6M174 25.6v10.1M247.6 35.7v2.6M257.8 35.7v1.3h-10.2M39.4 45.9h27.9M44.4 54.8v2.5M53.3 44.6v12.7M63.5 45.9v1.3M63.5 54.8v2.5M74.9 51v6.3M165.1 51h10.2M165.1 43.3h10.2"/>
<path d="M165.1 40.8h10.2M165.1 48.4h10.2M198.1 51h10.2M198.1 43.3h10.2M198.1 40.8h10.2M198.1 48.4h10.2M62.2 70v2.6M73.7 70v6.4M184.1 76.4v6.3M38.1 87.8h6.3M38.1 94.1h27.9M43.2 87.8v7.6"/>
<path d="M52.1 92.9v12.7M62.2 80.2v1.2M62.2 94.1v1.3M66 81.4h-13.9v1.3M73.7 86.5v2.6M73.7 99.2v6.4M73.7 87.8h11.4M92.7 87.8h3.8M114.3 87.8h3.8v17.8M167.6 99.2h2.6M210.8 90.3h5.1M210.8 92.9h5.1"/>
<path d="M210.8 95.4h5.1M210.8 98h5.1M43.2 103v2.6M62.2 103v2.6M62.2 119.5v2.6M73.7 119.5v6.4M167.6 115.7h2.6M167.6 108.1h2.6M167.6 110.7h2.6M167.6 113.2h2.6M167.6 118.3h2.6M210.8 115.7h5.1"/>
<path d="M210.8 113.2h5.1M210.8 118.3h5.1M210.8 100.5h5.1M210.8 103h5.1M210.8 105.6h5.1M38.1 137.3h6.3M43.2 137.3v7.6M62.2 129.7v1.3M66 131h-13.9v1.2M73.7 136.1v2.5M73.7 137.3h11.4M92.7 137.3h3.8"/>
<path d="M114.3 137.3h3.8v17.8M167.6 125.9h2.6M167.6 120.8h2.6M167.6 123.4h2.6M179.1 139.9v1.2h7.6M184.1 138.6v2.5M186.7 138.6v3.8M210.8 125.9h5.1M210.8 120.8h5.1M210.8 123.4h5.1M210.8 131h1.3v26.6h16.5M210.8 128.4h5.1"/>
<path d="M214.6 128.4v31.8h14M38.1 143.7h27.9M43.2 152.6v2.5M52.1 142.4v12.7M62.2 143.7v1.2M62.2 152.6v2.5M73.7 148.8v6.3M218.4 144.9v7.7h10.2M226.1 150h2.5M228.6 155.1h-10.2v11.4M62.2 167.8v2.5M62.2 178v1.2"/>
<path d="M66 179.2h-13.9v1.3M73.7 167.8v6.4M38.1 185.6h6.3M38.1 191.9h27.9M43.2 185.6v7.6M52.1 190.7v12.7M62.2 191.9v1.3M73.7 184.3v2.6M73.7 197v6.4M73.7 185.6h11.4M92.7 185.6h3.8M114.3 185.6h3.8v17.8"/>
<path d="M177.8 189.4v6.3h6.3M181.6 195.7v3.9h2.5M205.7 189.4v6.3h-6.3M43.2 200.8v2.6M62.2 200.8v2.6M62.2 216.1v2.5M73.7 216.1v6.3M177.8 203.4v1.2h27.9v-1.2M191.8 203.4v3.8M38.1 233.8h6.3M43.2 233.8v7.7M52.1 238.9v12.7"/>
<path d="M62.2 226.2v1.3M66 227.5h-13.9v1.3M73.7 232.6v2.5M73.7 233.8h11.4M92.7 233.8h3.8M114.3 233.8h3.8v17.8M38.1 240.2h27.9M43.2 249.1v2.5M62.2 240.2v1.3M62.2 249.1v2.5M73.7 245.3v6.3M62.2 265.6v2.5"/>
<path d="M62.2 275.8v1.2M66 277h-13.9v1.3M73.7 265.6v6.3M38.1 283.4h6.3M38.1 289.7h27.9M43.2 283.4v7.6M43.2 298.6v2.6M52.1 288.5v12.7M62.2 289.7v1.3M62.2 298.6v2.6M73.7 282.1v2.5M73.7 294.8v6.4"/>
<path d="M73.7 283.4h11.4M92.7 283.4h3.8M114.3 283.4h3.8v17.8M62.2 315.1v2.6M73.7 315.1v6.4M38.1 339.3h27.9M38.1 332.9h6.3M43.2 332.9v7.6M52.1 338v12.7M62.2 325.3v1.3M62.2 339.3v1.2M66 326.6h-13.9v1.2"/>
<path d="M73.7 331.6v2.6M73.7 332.9h11.4M92.7 332.9h3.8M114.3 332.9h3.8v17.8M43.2 348.1v2.6M62.2 348.1v2.6M73.7 344.3v6.4"/>
</g>
<g fill="#008400" stroke="#008400" stroke-width=".25">
<circle cx="62.2" cy="240.2" r=".51"/>
<circle cx="73.7" cy="233.8" r=".51"/>
<circle cx="74.9" cy="39.5" r=".51"/>
<circle cx="214.6" cy="128.4" r=".51"/>
<circle cx="73.7" cy="87.8" r=".51"/>
<circle cx="43.2" cy="233.8" r=".51"/>
<circle cx="43.2" cy="185.6" r=".51"/>
<circle cx="62.2" cy="227.5" r=".51"/>
<circle cx="73.7" cy="283.4" r=".51"/>
<circle cx="73.7" cy="332.9" r=".51"/>
<circle cx="186.7" cy="141.1" r=".51"/>
<circle cx="191.8" cy="204.6" r=".51"/>
<circle cx="181.6" cy="195.7" r=".51"/>
<circle cx="247.6" cy="37" r=".51"/>
<circle cx="63.5" cy="45.9" r=".51"/>
<circle cx="43.2" cy="332.9" r=".51"/>
<circle cx="62.2" cy="143.7" r=".51"/>
<circle cx="184.1" cy="141.1" r=".51"/>
<circle cx="62.2" cy="326.6" r=".51"/>
<circle cx="62.2" cy="131" r=".51"/>
<circle cx="62.2" cy="339.3" r=".51"/>
<circle cx="63.5" cy="33.2" r=".51"/>
<circle cx="43.2" cy="137.3" r=".51"/>
<circle cx="177.8" cy="195.7" r=".51"/>
<circle cx="62.2" cy="94.1" r=".51"/>
<circle cx="44.4" cy="39.5" r=".51"/>
<circle cx="73.7" cy="185.6" r=".51"/>
<circle cx="205.7" cy="195.7" r=".51"/>
<circle cx="43.2" cy="87.8" r=".51"/>
<circle cx="43.2" cy="283.4" r=".51"/>
<circle cx="62.2" cy="277" r=".51"/>
<circle cx="62.2" cy="289.7" r=".51"/>
<circle cx="62.2" cy="81.4" r=".51"/>
<circle cx="62.2" cy="191.9" r=".51"/>
<circle cx="62.2" cy="179.2" r=".51"/>
<circle cx="171.4" cy="33.2" r=".51"/>
<circle cx="73.7" cy="137.3" r=".51"/>
<circle cx="174" cy="35.7" r=".51"/>
</g>
<text font-size="2.8" fill="#840000" x="178" y="400.4">Title:</text>
<g font-size="2.1" fill="#840000">
<text x="178" y="393.9">Sheet: /</text>
<text x="178" y="396.6">File: dot_flipper.sch</text>
<text x="178" y="406.8">KiCad E.D.A. kicad (5.1.4)-1</text>
<text x="178" y="404">Size: A3</text>
<text x="200" y="404">Date:</text>
<text x="263" y="404">Rev:</text>
<text x="263" y="406.8">Id: 1/1</text>
</g>
<g font-size="1.8" fill="#840000">
<text x="35" y="11.8">1</text>
<text x="85" y="11.8">2</text>
<text x="135" y="11.8">3</text>
<text x="185" y="11.8">4</text>
<text x="235" y="11.8">5</text>
<text x="285" y="11.8">6</text>
<text x="74.7" y="29.9" transform="rotate(-90 74.7 29.9)">2</text>
<text x="10.4" y="35.8">A</text>
<text x="68.1" y="32.9">3</text>
<text x="162.7" y="32.9">1</text>
<text x="162.7" y="35.5">2</text>
<text x="209.7" y="32.9">1</text>
<text x="209.7" y="35.5">2</text>
<text x="285.4" y="35.8">A</text>
<text x="28.9" y="40.2">FLIP_A_ON</text>
<text x="47.9" y="41.1">2</text>
<text x="54.9" y="36.2" transform="rotate(-90 54.9 36.2)">3</text>
<text x="74.7" y="37.5" transform="rotate(-90 74.7 37.5)">4</text>
<text x="98.3" y="39.3">1-UA</text>
<text x="111" y="39.3">2-UA</text>
<text x="162.7" y="40.6">1</text>
<text x="176" y="41.4">DATA_IN</text>
<text x="187.7" y="41.4">DATA_OUT</text>
<text x="209.7" y="40.6">1</text>
<text x="28" y="46.5">FLIP_A_OFF</text>
<text x="54.9" y="43.8" transform="rotate(-90 54.9 43.8)">1</text>
<text x="68.1" y="45.6">1</text>
<text x="74.7" y="42.6" transform="rotate(-90 74.7 42.6)">6</text>
<text x="162.7" y="43.1">2</text>
<text x="176" y="44">CLK_IN</text>
<text x="189" y="44">CLK_OUT</text>
<text x="209.7" y="43.1">2</text>
<text x="74.7" y="50.2" transform="rotate(-90 74.7 50.2)">5</text>
<text x="162.7" y="48.2">1</text>
<text x="162.7" y="50.7">2</text>
<text x="176" y="49.1">OPT1_IN</text>
<text x="176" y="51.6">OPT2_IN</text>
<text x="188" y="49.1">OPT1_OUT</text>
<text x="188" y="51.6">OPT2_OUT</text>
<text x="209.7" y="48.2">1</text>
<text x="209.7" y="50.7">2</text>
<text x="66.8" y="81.2">3</text>
<text x="73.4" y="78.1" transform="rotate(-90 73.4 78.1)">2</text>
<text x="10.4" y="85.8">B</text>
<text x="27.6" y="88.4">FLIP_B_ON</text>
<text x="46.6" y="89.3">2</text>
<text x="53.6" y="84.5" transform="rotate(-90 53.6 84.5)">3</text>
<text x="73.4" y="85.7" transform="rotate(-90 73.4 85.7)">4</text>
<text x="97" y="87.5">1-UB</text>
<text x="109.7" y="87.5">2-UB</text>
<text x="183.9" y="85.6" transform="rotate(-90 183.9 85.6)">17</text>
<text x="285.4" y="85.8">B</text>
<text x="26.7" y="94.8">FLIP_B_OFF</text>
<text x="53.6" y="92.1" transform="rotate(-90 53.6 92.1)">1</text>
<text x="66.8" y="93.9">1</text>
<text x="73.4" y="90.8" transform="rotate(-90 73.4 90.8)">6</text>
<text x="207.9" y="90.1">27</text>
<text x="207.9" y="92.6">28</text>
<text x="208.4" y="95.2">1</text>
<text x="216.7" y="91">FLIP_A_ON</text>
<text x="216.7" y="93.5">FLIP_B_ON</text>
<text x="73.4" y="98.4" transform="rotate(-90 73.4 98.4)">5</text>
<text x="163.3" y="99.9">VPP</text>
<text x="171.1" y="99">26</text>
<text x="208.4" y="97.7">2</text>
<text x="208.4" y="100.2">3</text>
<text x="216.7" y="101.1">FLIP_E_ON</text>
<text x="216.7" y="98.6">FLIP_D_ON</text>
<text x="216.7" y="96.1">FLIP_C_ON</text>
<text x="171.6" y="107.9">8</text>
<text x="208.4" y="102.8">4</text>
<text x="208.4" y="107.9">6</text>
<text x="208.4" y="105.3">7</text>
<text x="216.7" y="106.2">FLIP_G_ON</text>
<text x="216.7" y="103.7">FLIP_F_ON</text>
<text x="159.2" y="108.8">DATA_IN</text>
<text x="159.5" y="113.8">OPT1_IN</text>
<text x="160.5" y="111.3">CLK_IN</text>
<text x="171.1" y="112.9">10</text>
<text x="171.6" y="110.4">9</text>
<text x="207.9" y="112.9">18</text>
<text x="216.7" y="113.8">FLIP_A_OFF</text>
<text x="157.2" y="118.9">DATA_OUT</text>
<text x="159.5" y="116.4">OPT2_IN</text>
<text x="171.1" y="115.5">11</text>
<text x="171.1" y="118">12</text>
<text x="207.9" y="115.5">19</text>
<text x="207.9" y="118">20</text>
<text x="216.7" y="116.4">FLIP_B_OFF</text>
<text x="216.7" y="118.9">FLIP_C_OFF</text>
<text x="157.5" y="124">OPT1_OUT</text>
<text x="158.5" y="121.5">CLK_OUT</text>
<text x="171.1" y="120.6">13</text>
<text x="171.1" y="123.1">14</text>
<text x="171.1" y="125.6">15</text>
<text x="207.9" y="120.6">21</text>
<text x="207.9" y="123.1">22</text>
<text x="207.9" y="125.6">23</text>
<text x="216.7" y="124">FLIP_E_OFF</text>
<text x="216.7" y="121.5">FLIP_D_OFF</text>
<text x="66.8" y="130.7">3</text>
<text x="73.4" y="127.7" transform="rotate(-90 73.4 127.7)">2</text>
<text x="157.5" y="126.5">OPT2_OUT</text>
<text x="207.9" y="128.2">24</text>
<text x="207.9" y="130.7">25</text>
<text x="216.7" y="126.5">FLIP_F_OFF</text>
<text x="216.7" y="129.1">FLIP_G_OFF</text>
<text x="10.4" y="135.8">C</text>
<text x="27.6" y="138">FLIP_C_ON</text>
<text x="53.6" y="134" transform="rotate(-90 53.6 134)">3</text>
<text x="73.4" y="135.3" transform="rotate(-90 73.4 135.3)">4</text>
<text x="97" y="137.1">1-UC</text>
<text x="109.7" y="137.1">2-UC</text>
<text x="183.9" y="137.2" transform="rotate(-90 183.9 137.2)">5</text>
<text x="186.4" y="137.7" transform="rotate(-90 186.4 137.7)">16</text>
<text x="285.4" y="135.8">C</text>
<text x="46.6" y="138.9">2</text>
<text x="53.6" y="141.6" transform="rotate(-90 53.6 141.6)">1</text>
<text x="66.8" y="143.4">1</text>
<text x="73.4" y="140.4" transform="rotate(-90 73.4 140.4)">6</text>
<text x="178.8" y="138.3" transform="rotate(-90 178.8 138.3)">29</text>
<text x="26.7" y="144.3">FLIP_C_OFF</text>
<text x="73.4" y="148" transform="rotate(-90 73.4 148)">5</text>
<text x="230" y="149.8">1</text>
<text x="221.7" y="150.7">VPP</text>
<text x="230" y="152.3">2</text>
<text x="230" y="154.9">3</text>
<text x="230" y="157.4">4</text>
<text x="230" y="159.9">5</text>
<text x="66.8" y="179">3</text>
<text x="73.4" y="175.9" transform="rotate(-90 73.4 175.9)">2</text>
<text x="10.4" y="185.8">D</text>
<text x="53.6" y="182.3" transform="rotate(-90 53.6 182.3)">3</text>
<text x="73.4" y="183.5" transform="rotate(-90 73.4 183.5)">4</text>
<text x="97" y="185.3">1-UD</text>
<text x="109.7" y="185.3">2-UD</text>
<text x="285.4" y="185.8">D</text>
<text x="27.6" y="186.2">FLIP_D_ON</text>
<text x="46.6" y="187.1">2</text>
<text x="53.6" y="189.9" transform="rotate(-90 53.6 189.9)">1</text>
<text x="66.8" y="191.7">1</text>
<text x="73.4" y="188.6" transform="rotate(-90 73.4 188.6)">6</text>
<text x="26.7" y="192.6">FLIP_D_OFF</text>
<text x="73.4" y="196.2" transform="rotate(-90 73.4 196.2)">5</text>
<text x="184.9" y="195.5">1</text>
<text x="197.6" y="195.5">5</text>
<text x="184.9" y="199.3">3</text>
<text x="191.5" y="202.6" transform="rotate(-90 191.5 202.6)">2</text>
<text x="197.6" y="199.3">4</text>
<text x="66.8" y="227.2">3</text>
<text x="73.4" y="224.2" transform="rotate(-90 73.4 224.2)">2</text>
<text x="53.6" y="230.5" transform="rotate(-90 53.6 230.5)">3</text>
<text x="73.4" y="231.8" transform="rotate(-90 73.4 231.8)">4</text>
<text x="97.1" y="233.6">1-UE</text>
<text x="109.8" y="233.6">2-UE</text>
<text x="10.4" y="235.8">E</text>
<text x="27.7" y="234.5">FLIP_E_ON</text>
<text x="46.6" y="235.4">2</text>
<text x="53.6" y="238.1" transform="rotate(-90 53.6 238.1)">1</text>
<text x="66.8" y="239.9">1</text>
<text x="73.4" y="236.9" transform="rotate(-90 73.4 236.9)">6</text>
<text x="285.4" y="235.8">E</text>
<text x="26.8" y="240.8">FLIP_E_OFF</text>
<text x="73.4" y="244.5" transform="rotate(-90 73.4 244.5)">5</text>
<text x="73.4" y="273.7" transform="rotate(-90 73.4 273.7)">2</text>
<text x="53.6" y="280.1" transform="rotate(-90 53.6 280.1)">3</text>
<text x="66.8" y="276.8">3</text>
<text x="73.4" y="281.3" transform="rotate(-90 73.4 281.3)">4</text>
<text x="10.5" y="285.8">F</text>
<text x="27.8" y="284">FLIP_F_ON</text>
<text x="46.6" y="284.9">2</text>
<text x="53.6" y="287.7" transform="rotate(-90 53.6 287.7)">1</text>
<text x="73.4" y="286.4" transform="rotate(-90 73.4 286.4)">6</text>
<text x="97.1" y="283.1">1-UF</text>
<text x="109.8" y="283.1">2-UF</text>
<text x="285.5" y="285.8">F</text>
<text x="26.9" y="290.4">FLIP_F_OFF</text>
<text x="66.8" y="289.5">1</text>
<text x="73.4" y="294" transform="rotate(-90 73.4 294)">5</text>
<text x="73.4" y="323.2" transform="rotate(-90 73.4 323.2)">2</text>
<text x="53.6" y="329.6" transform="rotate(-90 53.6 329.6)">3</text>
<text x="66.8" y="326.3">3</text>
<text x="10.3" y="335.8">G</text>
<text x="27.5" y="333.5">FLIP_G_ON</text>
<text x="46.6" y="334.4">2</text>
<text x="73.4" y="335.9" transform="rotate(-90 73.4 335.9)">6</text>
<text x="73.4" y="330.9" transform="rotate(-90 73.4 330.9)">4</text>
<text x="97" y="332.7">1-UG</text>
<text x="109.7" y="332.7">2-UG</text>
<text x="285.3" y="335.8">G</text>
<text x="26.6" y="339.9">FLIP_G_OFF</text>
<text x="53.6" y="337.2" transform="rotate(-90 53.6 337.2)">1</text>
<text x="66.8" y="339">1</text>
<text x="73.4" y="343.6" transform="rotate(-90 73.4 343.6)">5</text>
<text x="10.4" y="385.8">H</text>
<text x="285.4" y="385.8">H</text>
<text x="35" y="409.8">1</text>
<text x="85" y="409.8">2</text>
<text x="135" y="409.8">3</text>
<text x="185" y="409.8">4</text>
<text x="235" y="409.8">5</text>
<text x="285" y="409.8">6</text>
</g>
<g font-size="1.8" fill="#008484">
<text x="61.8" y="18.1">+12V</text>
<text x="73.2" y="18.1">+12V</text>
<text x="172.3" y="21.9">+12V</text>
<text x="65.5" y="27.6">R1</text>
<text x="65.7" y="29.9">100K</text>
<text x="161.8" y="29.3">J1</text>
<text x="77.8" y="32.6">Q1B</text>
<text x="78" y="34.9">DMG6602SVT</text>
<text x="89.1" y="33.8">C1</text>
<text x="102" y="34.8">7_flip_dots</text>
<text x="104.9" y="32.5">U1A</text>
<text x="155.1" y="31.6">Conn_01x02_Male</text>
<text x="214.3" y="34.5">J2</text>
<text x="250.4" y="32.6">H1</text>
<text x="250.9" y="34.9">MountingHole_Pad</text>
<text x="260.6" y="32.6">H2</text>
<text x="261.1" y="34.9">MountingHole_Pad</text>
<text x="56.2" y="39.1">Q2</text>
<text x="56.6" y="41.4">RJU003N03FRA</text>
<text x="87.4" y="36.1">10u x2</text>
<text x="103.9" y="40.2">a</text>
<text x="108.4" y="40.2">b</text>
<text x="155.1" y="39.2">Conn_01x02_Male</text>
<text x="161.8" y="36.9">J3</text>
<text x="214.9" y="36.8">Conn_01x02_Male</text>
<text x="77.7" y="45.4">Q1A</text>
<text x="78" y="47.7">DMG6602SVT</text>
<text x="155.1" y="46.8">Conn_01x02_Male</text>
<text x="161.8" y="44.5">J6</text>
<text x="214.3" y="42.2">J4</text>
<text x="214.9" y="44.5">Conn_01x02_Male</text>
<text x="245.8" y="43.3">GND</text>
<text x="46.4" y="50.5">R2</text>
<text x="46.6" y="52.8">100K</text>
<text x="65.5" y="50.5">R3</text>
<text x="65.7" y="52.8">100K</text>
<text x="214.3" y="49.8">J7</text>
<text x="214.9" y="52.1">Conn_01x02_Male</text>
<text x="169.6" y="59.9">GND</text>
<text x="42.6" y="62.4">GND</text>
<text x="51.5" y="62.4">GND</text>
<text x="61.7" y="62.4">GND</text>
<text x="73.1" y="62.4">GND</text>
<text x="117.6" y="62.4">GND</text>
<text x="60.5" y="66.3">+12V</text>
<text x="72" y="66.3">+12V</text>
<text x="64.2" y="75.9">R4</text>
<text x="182.9" y="72.7">+5V</text>
<text x="64.4" y="78.2">100K</text>
<text x="76.5" y="80.8">Q3B</text>
<text x="76.7" y="83.2">DMG6602SVT</text>
<text x="87.8" y="82.1">C3</text>
<text x="100.7" y="83">7_flip_dots</text>
<text x="103.7" y="80.7">U1B</text>
<text x="54.9" y="87.3">Q4</text>
<text x="55.3" y="89.6">RJU003N03FRA</text>
<text x="86.2" y="84.4">10u x2</text>
<text x="102.6" y="88.4">a</text>
<text x="107.1" y="88.4">b</text>
<text x="190.5" y="85.9">PIC16F15355-I-MV</text>
<text x="76.4" y="93.7">Q3A</text>
<text x="76.7" y="96">DMG6602SVT</text>
<text x="184.8" y="91.3" transform="rotate(-90 184.8 91.3)">VDD</text>
<text x="202.5" y="91">RA0</text>
<text x="202.5" y="93.5">RA1</text>
<text x="45.2" y="98.7">R5</text>
<text x="45.4" y="101.1">100K</text>
<text x="64.2" y="98.7">R6</text>
<text x="64.4" y="101.1">100K</text>
<text x="175" y="99.9">MCLR/Vpp/RE3</text>
<text x="202.5" y="96.1">RA2</text>
<text x="202.5" y="98.6">RA3</text>
<text x="202.5" y="101.1">RA4</text>
<text x="202.5" y="103.7">RA5</text>
<text x="202.5" y="106.2">RA6</text>
<text x="41.4" y="110.7">GND</text>
<text x="50.2" y="110.7">GND</text>
<text x="60.4" y="110.7">GND</text>
<text x="71.8" y="110.7">GND</text>
<text x="116.3" y="110.7">GND</text>
<text x="175" y="113.8">RC2</text>
<text x="175" y="108.8">RC0</text>
<text x="175" y="111.3">RC1</text>
<text x="189.4" y="110.1">U2</text>
<text x="202.5" y="113.8">RB0</text>
<text x="202.5" y="108.8">RA7</text>
<text x="60.5" y="115.8">+12V</text>
<text x="72" y="115.8">+12V</text>
<text x="175" y="116.4">RC3</text>
<text x="175" y="118.9">RC4</text>
<text x="202.5" y="116.4">RB1</text>
<text x="202.5" y="118.9">RB2</text>
<text x="64.2" y="125.4">R7</text>
<text x="175" y="121.5">RC5</text>
<text x="175" y="124">RC6</text>
<text x="202.5" y="121.5">RB3</text>
<text x="202.5" y="124">RB4</text>
<text x="64.4" y="127.7">100K</text>
<text x="76.5" y="130.4">Q5B</text>
<text x="87.8" y="131.6">C5</text>
<text x="103.7" y="130.2">U1C</text>
<text x="175" y="126.5">RC7</text>
<text x="195.4" y="129.1">ICSCLK/RB6</text>
<text x="195.4" y="131.6">ICSDAT/RB7</text>
<text x="202.5" y="126.5">RB5</text>
<text x="54.9" y="136.8">Q6</text>
<text x="76.7" y="132.7">DMG6602SVT</text>
<text x="86.2" y="133.9">10u x2</text>
<text x="100.7" y="132.6">7_flip_dots</text>
<text x="102.6" y="138">a</text>
<text x="107.1" y="138">b</text>
<text x="179.7" y="133.8" transform="rotate(-90 179.7 133.8)">Pad</text>
<text x="184.8" y="133.8" transform="rotate(-90 184.8 133.8)">VSS</text>
<text x="187.3" y="133.8" transform="rotate(-90 187.3 133.8)">VSS</text>
<text x="55.3" y="139.2">RJU003N03FRA</text>
<text x="76.4" y="143.2">Q5A</text>
<text x="217.2" y="141.2">+5V</text>
<text x="45.2" y="148.3">R8</text>
<text x="64.2" y="148.3">R9</text>
<text x="76.7" y="145.5">DMG6602SVT</text>
<text x="184.9" y="147.5">GND</text>
<text x="45.4" y="150.6">100K</text>
<text x="64.4" y="150.6">100K</text>
<text x="234.6" y="155.2">J5</text>
<text x="41.4" y="160.2">GND</text>
<text x="50.2" y="160.2">GND</text>
<text x="60.4" y="160.2">GND</text>
<text x="71.8" y="160.2">GND</text>
<text x="116.3" y="160.2">GND</text>
<text x="235.2" y="157.5">Conn_01x05_Male</text>
<text x="60.5" y="164.1">+12V</text>
<text x="72" y="164.1">+12V</text>
<text x="64.3" y="173.7">R10</text>
<text x="216.6" y="171.6">GND</text>
<text x="64.4" y="176">100K</text>
<text x="76.5" y="178.6">Q7B</text>
<text x="87.8" y="179.9">C7</text>
<text x="103.7" y="178.5">U1D</text>
<text x="54.9" y="185.1">Q8</text>
<text x="76.7" y="180.9">DMG6602SVT</text>
<text x="86.2" y="182.2">10u x2</text>
<text x="100.7" y="180.8">7_flip_dots</text>
<text x="176.1" y="185.7">+12V</text>
<text x="204.5" y="185.7">+5V</text>
<text x="55.3" y="187.4">RJU003N03FRA</text>
<text x="76.4" y="191.5">Q7A</text>
<text x="102.6" y="186.2">a</text>
<text x="107.1" y="186.2">b</text>
<text x="190.7" y="190.3">U3</text>
<text x="45.2" y="196.5">R11</text>
<text x="64.3" y="196.5">R12</text>
<text x="76.7" y="193.8">DMG6602SVT</text>
<text x="183.4" y="192.6">NCP718BSN500T1G</text>
<text x="186.9" y="196.4">VI</text>
<text x="194" y="196.4">VO</text>
<text x="45.4" y="198.8">100K</text>
<text x="64.4" y="198.8">100K</text>
<text x="180.9" y="199.1">C9</text>
<text x="180.9" y="201.4">1u</text>
<text x="186.9" y="200.2">EN</text>
<text x="192.4" y="200.6" transform="rotate(-90 192.4 200.6)">GND</text>
<text x="194.5" y="200.2">nc</text>
<text x="208.9" y="201.4">1u</text>
<text x="208.9" y="199.1">C10</text>
<text x="41.4" y="208.4">GND</text>
<text x="50.2" y="208.4">GND</text>
<text x="60.4" y="208.4">GND</text>
<text x="71.8" y="208.4">GND</text>
<text x="116.3" y="208.4">GND</text>
<text x="60.5" y="212.4">+12V</text>
<text x="72" y="212.4">+12V</text>
<text x="189.9" y="212.3">GND</text>
<text x="64.3" y="221.9">R13</text>
<text x="64.4" y="224.2">100K</text>
<text x="76.5" y="226.9">Q9B</text>
<text x="103.7" y="226.8">U1E</text>
<text x="55" y="233.4">Q10</text>
<text x="76.7" y="229.2">DMG6602SVT</text>
<text x="86.2" y="230.4">10u x2</text>
<text x="87.3" y="228.1">C11</text>
<text x="100.7" y="229.1">7_flip_dots</text>
<text x="55.3" y="235.7">RJU003N03FRA</text>
<text x="76.4" y="239.7">Q9A</text>
<text x="102.6" y="234.5">a</text>
<text x="107.1" y="234.5">b</text>
<text x="45.2" y="244.8">R14</text>
<text x="64.3" y="244.8">R15</text>
<text x="76.7" y="242">DMG6602SVT</text>
<text x="45.4" y="247.1">100K</text>
<text x="64.4" y="247.1">100K</text>
<text x="41.4" y="256.7">GND</text>
<text x="50.2" y="256.7">GND</text>
<text x="60.4" y="256.7">GND</text>
<text x="71.8" y="256.7">GND</text>
<text x="116.3" y="256.7">GND</text>
<text x="60.5" y="261.9">+12V</text>
<text x="72" y="261.9">+12V</text>
<text x="64.3" y="271.5">R16</text>
<text x="64.4" y="273.8">100K</text>
<text x="76.6" y="276.4">Q11B</text>
<text x="76.7" y="278.7">DMG6602SVT</text>
<text x="86.2" y="280">10u x2</text>
<text x="87.3" y="277.7">C13</text>
<text x="100.7" y="278.6">7_flip_dots</text>
<text x="103.7" y="276.3">U1F</text>
<text x="55" y="282.9">Q12</text>
<text x="55.3" y="285.2">RJU003N03FRA</text>
<text x="102.6" y="284">a</text>
<text x="107.1" y="284">b</text>
<text x="76.5" y="289.2">Q11A</text>
<text x="76.7" y="291.6">DMG6602SVT</text>
<text x="45.2" y="294.3">R17</text>
<text x="45.4" y="296.6">100K</text>
<text x="64.3" y="294.3">R18</text>
<text x="64.4" y="296.6">100K</text>
<text x="41.4" y="306.2">GND</text>
<text x="50.2" y="306.2">GND</text>
<text x="60.4" y="306.2">GND</text>
<text x="60.5" y="311.4">+12V</text>
<text x="71.8" y="306.2">GND</text>
<text x="72" y="311.4">+12V</text>
<text x="116.3" y="306.2">GND</text>
<text x="64.3" y="321">R19</text>
<text x="64.4" y="323.3">100K</text>
<text x="76.6" y="325.9">Q13B</text>
<text x="76.7" y="328.3">DMG6602SVT</text>
<text x="86.2" y="329.5">10u x2</text>
<text x="87.3" y="327.2">C15</text>
<text x="100.7" y="328.1">7_flip_dots</text>
<text x="103.6" y="325.8">U1G</text>
<text x="55" y="332.4">Q14</text>
<text x="55.3" y="334.7">RJU003N03FRA</text>
<text x="102.6" y="333.5">a</text>
<text x="107.1" y="333.5">b</text>
<text x="76.5" y="338.8">Q13A</text>
<text x="76.7" y="341.1">DMG6602SVT</text>
<text x="45.2" y="343.9">R20</text>
<text x="45.4" y="346.2">100K</text>
<text x="64.3" y="343.9">R21</text>
<text x="64.4" y="346.2">100K</text>
<text x="41.4" y="355.8">GND</text>
<text x="50.2" y="355.8">GND</text>
<text x="60.4" y="355.8">GND</text>
<text x="71.8" y="355.8">GND</text>
<text x="116.3" y="355.8">GND</text>
</g>
</svg>
